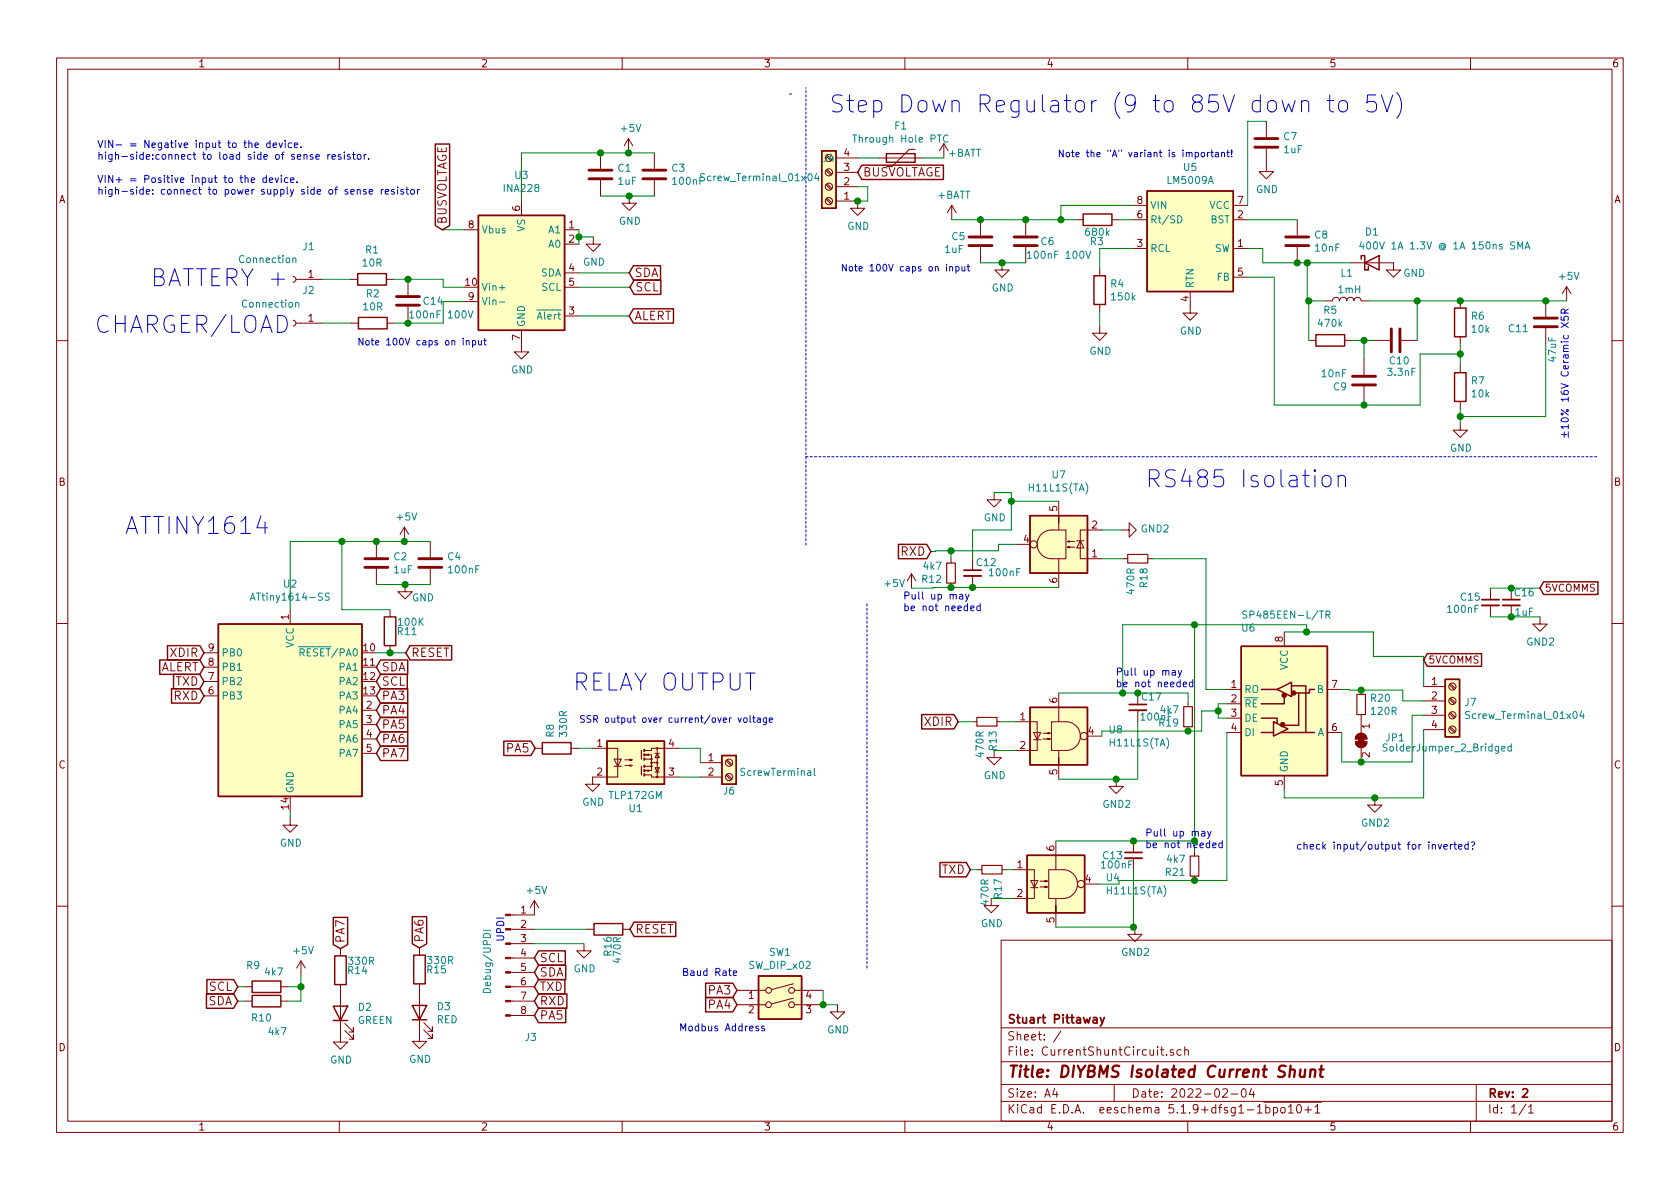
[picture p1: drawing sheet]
<svg xmlns="http://www.w3.org/2000/svg" width="297mm" height="210mm" viewBox="0 0 297 210" stroke-linecap="round" stroke-linejoin="round" font-family="sans-serif">
<g fill="none" stroke="#840000" stroke-width=".18">
<path d="M10 10.3h277v189.9h-277zM12 12.2h273v186.1h-273zM60 10.3v1.9M110 10.3v1.9M160 10.3v1.9M210 10.3v1.9M260 10.3v1.9M92.2 35.6v2.5M106.2 27v2.8M106.2 31.9v2.8M111.1 24.5l-.7 1.3M111.1 24.5v2.5"/>
<path d="M111.1 24.5l.8 1.3M111.3 34.7v1.2h1.2l-1.2 1.3-1.3-1.3h1.3M115.7 27v2.8M115.7 31.9v2.8M146 30.1l.9 .9M146 32.7l.9 .8M146 35.2l.9 .9M146.2 30l.9 .8M146.2 32.5l.9 .8M146.2 35l.9 .9M147.8 35.6h3.8v1.2h1.3l-1.3 1.3-1.2-1.3h1.2M147.8 27.9h3.8"/>
<path d="M147.8 33h3.8M147.8 30.5h3.8M155.4 27.9h7.7M161.8 26.4h-1l-3.1 3.1h-1M166.9 25.4l-.8 1.3M166.9 25.4v2.5M166.9 25.4l.7 1.3M168.3 36.3l-.8 1.3M168.3 36.3v2.6M168.3 36.3l.7 1.3M173.4 38.9v2.8M181.4 38.9v2.8"/>
<path d="M190.2 38.9h1.3M196.6 38.9h1.3M200.3 38.9h2.5M200.3 36.3h2.5M218.1 38.9h2.5M218.1 36.3h2.5M223.9 26.3v4h1.3l-1.3 1.3-1.3-1.3h1.3M223.9 21.5v2.8M229.4 38.9v2.8M51.8 56.6l.3 .2 .2 .2-.1 .5-.4 .2M51.8 48.9l.3 .1 .2 .3-.1 .4-.4 .2M52.3 57.1h4.6"/>
<path d="M52.3 49.4h4.6M62 49.4h1.2M62.1 57.1h1.3M68.3 49.4h1.3M68.5 57.1h1.2M72.1 49.4v2.8M72.1 54.2v2.8M82 40.6h2.6M82 53.3h2.6M92.2 58.4v3.8h1.3l-1.3 1.3-1.3-1.3h1.3M99.8 40.6h2.6M99.8 43.2h2.6"/>
<path d="M99.8 55.9h2.6M99.8 48.3h2.6M99.8 50.8h2.6M104.9 41.9v1.3h1.3l-1.3 1.2-1.3-1.2h1.3M173.4 43.7v2.8M177.2 46.5v1.2h1.2l-1.2 1.3-1.3-1.3h1.3M181.4 43.7v2.8M194.4 57.7v1.2h1.3l-1.3 1.3-1.2-1.3h1.2M194.4 47.5v1.3M194.4 53.8v1.3M200.3 43.9h2.5M210.4 51.6v3.8h1.3l-1.3 1.2-1.2-1.2h1.2"/>
<path d="M218.1 43.9h2.5M218.1 49h2.5M229.4 43.7v2.8M234.3 53.2h1.3a.63 .63 0 0 1 .6-.6 .63 .63 0 0 1 .7 .6 .63 .63 0 0 1 .6-.6 .63 .63 0 0 1 .6 .6 .63 .63 0 0 1 .7-.6 .63 .63 0 0 1 .6 .6 .63 .63 0 0 1 .6-.6 .63 .63 0 0 1 .7 .6h1.2M238.8 46.5h7.6v1.2h1.2l-1.2 1.3-1.3-1.3h1.3M258.2 53.2v1.3M258.2 59.6v1.2M273.3 53.2v2.8M273.3 58v2.8M277 50.7l-.8 1.2M277 50.7v2.5M277 50.7l.7 1.2"/>
<path d="M10 60.2h2M231.4 60.2h1.3M237.7 60.2h1.3M241.2 63.5v2.8M241.2 68.3v2.8M243 60.2h2.7M247.8 60.2h2.8M258.2 74.8v1.3h1.3l-1.3 1.2-1.3-1.2h1.3M258.2 64.6v1.3M258.2 71v1.3M285 60.2h2M66.5 95.8v2.7"/>
<path d="M71.5 93.2l-.8 1.3M71.5 93.2v2.6M71.5 93.2l.8 1.3M76.1 95.8v2.7M168.1 98.8v.8M172 98.8v2M175.8 87.1v1.3h1.2l-1.2 1.3-1.3-1.3h1.3M179.6 96.3h2.5M184.1 94.5a2.55 2.55 0 0 1 1.8-.8h2.6v5.1h-2.6a2.54 2.54 0 0 1-2.3-1.6 2.54 2.54 0 0 1 .5-2.7zM187.2 92.5v-1.3v2.5M187.2 88.6v2.6M187.2 98.8v5.1"/>
<path d="M188.7 95.8l.4 .1v-.3l-.4 .2h1.3M188.7 96.8l.4 .1v-.3l-.4 .2h1.3M190.4 95.6h1.2M191 95.6l.6 1.3h-1.2zM194.8 93.7h-3.8v5.1h3.8M198.4 93.7h1.2v-1.2l1.3 1.2-1.3 1.3v-1.3M198.6 98.8h.8M202.9 98.8h.8M10 110.3h2M36.1 118h2.5M36.1 115.4h2.5M51.3 107.8v2.6"/>
<path d="M66.5 100.6v2.8M69 107.8v1.3M69 114.2v1.2M71.6 103.4v1.2h1.3l-1.3 1.3-1.2-1.3h1.2M76.1 100.6v2.8M161.2 101.5l-.8 1.2M161.2 101.5v2.5M161.2 101.5l.7 1.2M168.1 103.1v.8M172 101.8v2.1M227.1 111.8v2.5M263.5 104v2"/>
<path d="M263.5 107.1v2M267.2 104v2M267.2 107.1v2M272.3 109.1v1.3h1.3l-1.3 1.2-1.3-1.2h1.3M285 110.3h2M36.1 123.1h2.5M36.1 120.5h2.5M64 130.7h2.5M64 125.6h2.5M64 128.1h2.5M64 133.2h2.5M94.6 132.3h1.3"/>
<path d="M101 132.3h1.2M104.8 132.3h4.4v5.1h-4.4v1.3h1.2l-1.2 1.2-1.3-1.2h1.3M108.6 134.2h1.3l-.7 1.3zM108.6 135.5h1.3M110.5 135.4h1.3l-.4 .1v-.3l.4 .2M110.5 134.4h1.3l-.4 .1v-.3l.4 .2M114 133.5h1.2v.7M114 137h1.2v.4h4.8M114 134.2h1.2v1.3h-1.2M114.2 136.3l.5-.2v.3zM114.2 133.5l.5-.2v.3zM115.2 135.5v.8h-1.2"/>
<path d="M115.2 134.9h1M115.8 135.8h.8l-.4 .7zM115.8 133.2h.8M115.8 136.5h.8M116.2 133.2l.4 .8h-.8zM116.2 132.3v5.1M120 132.3h-4.8v.4h-1.2M123.8 134.9h3.8M123.8 137.4h3.8M128.4 137.1l.8 .8M128.4 134.5l.8 .9M128.5 136.9l.9 .8"/>
<path d="M128.5 134.4l.9 .8M172 127.6h.7M175.8 132.7v1.3h1.2l-1.2 1.2-1.3-1.2h1.3M176.3 127.6h.7M179.6 127.6h3.8v5.1h-3.8M182.8 129.5h1.2l-.6 1.3zM182.8 130.8h1.2M184.4 130.7h1.3l-.4 .1v-.2l.4 .1M184.4 129.7h1.3l-.4 .1v-.3l.4 .2M185.9 127.6h2.6a2.54 2.54 0 0 1 2.5 2.6 2.54 2.54 0 0 1-2.5 2.5h-2.6zM187.2 132.7v2.5v-1.2M187.2 122.5v5.1"/>
<path d="M187.2 135.2v2.6M192.3 130.2h2.5M197.4 137.8v1.3h1.2l-1.2 1.2-1.3-1.2h1.3M201.2 122.5v2.1M201.2 125.6v2M210.1 124.2v.8M210.1 128.5v.8M216.9 121.9h2.6M216.9 124.5h2.6M216.9 127h2.6M216.9 129.5h2.6M227.1 137.2v2.5"/>
<path d="M228.3 121.3h.1M234.7 121.9h2.5M234.7 129.5h2.5M239.6 131.2h2.1a1.02 1.02 0 0 1-1 1 1.02 1.02 0 0 1-1.1-1zM239.9 130a1.02 1.02 0 0 1 1.1-.3 1.02 1.02 0 0 1 .7 1h-2.1zM240.7 122v.8M240.7 126.4v3.3M240.7 132.2v2.5M251.7 121.4h3.8M251.7 123.9h3.8M251.7 126.5h3.8M251.7 129h3.8"/>
<path d="M256.3 128.7l.8 .8M256.3 126.2l.8 .8M256.3 123.6l.8 .9M256.3 121.1l.8 .8M256.4 128.5l.9 .9M256.4 126l.9 .8M256.4 123.4l.9 .9M256.4 120.9l.9 .8M51.3 144.6v1.3h1.3l-1.3 1.3-1.3-1.3h1.3M94.5 159.3v2.5h-4.2M94.5 159.3l-.8 1.2M94.5 159.3l.7 1.2"/>
<path d="M172.8 153.8h.8M175.3 158.9v1.2h1.2l-1.2 1.3-1.3-1.3h1.3M177.2 153.8h.7M179.1 153.8h3.8v5.1h-3.8M182.2 155.7h1.3l-.6 1.3zM182.2 157h1.3M183.9 156.8h1.3l-.4 .2v-.3l.4 .1M183.9 155.8h1.3l-.4 .2v-.3l.4 .1M185.4 153.8h2.6a2.54 2.54 0 0 1 2.5 2.5 2.54 2.54 0 0 1-2.5 2.6h-2.6zM186.7 158.9v2.5v-1.3M186.7 148.7v5.1M191.8 156.3h2.5"/>
<path d="M200.4 148.7v2M211.2 150.6v.8M211.2 154.9v.8M243.1 141.1v1.3h1.2l-1.2 1.2-1.3-1.2h1.3M10 160.2h2M43.3 177h1.3M43.3 174.5h1.3M49.7 177h1.2M49.7 174.5h1.2M53.2 169.9l-.7 1.3M53.2 169.9v2.6M53.2 169.9l.8 1.3"/>
<path d="M60.2 174.1v10.2h1.3l-1.3 1.2-1.3-1.2h1.3M60.2 167.8v1.2M74.2 174v10.1h1.2l-1.2 1.3-1.3-1.3h1.3M74.2 167.6v1.3M90.3 179.6h4.2M90.3 177h4.2M90.3 174.5h4.2M90.3 172h4.2M90.3 169.4h4.2M90.3 166.9h4.2M90.3 164.3h4.2M103.3 166.9v1.2h1.2l-1.2 1.3-1.3-1.3h1.3"/>
<path d="M103.8 164.3h1.2M110.1 164.3h1.3M130.3 175.1h5.1M130.3 177.7h5.1M140.3 176.5l-3.9 1M140.3 174l-3.9 1M140.5 175.1h5M140.5 177.7h5M148.1 177.7v1.2h1.3l-1.3 1.3-1.3-1.3h1.3M177 166.3h108v32h-108zM186.7 161.4v2.6M200.7 164v1.2h1.2l-1.2 1.3-1.3-1.3h1.3"/>
<path d="M285 160.2h2M60 198.3v1.9M61 182.2l1.5 1.6v-.8v.8h-.8M61 181l1.5 1.5v-.8v.8h-.8M74.9 182.1l1.6 1.5v-.7v.7h-.8M74.9 180.8l1.6 1.6v-.8v.8h-.8M110 198.3v1.9M160 198.3v1.9M177 194.8h108M177 191.8h108M177 187.8h108M177 181.8h108"/>
<path d="M186.5 192.5l-.4 1h1M186.8 193v1M187.6 182.3l-1.3 2M197 191.8v3M205.2 185.6h.6M205.4 185.1v1.3l.4 .2M206.2 186.5v.1M207.5 185.7l-.4-.1-.2 .2 .1 .2 .5 .2v.3h-.6M208.8 185.7l-.4-.1-.3 .3 .1 .6 .2 .1 .4-.1M209.5 185.7l.2-.1 .3 .1 .1 .9M209.5 185.1v1.5M210 198.3v1.9"/>
<path d="M216.2 192.7l.2-.2h.4l.2 .5-.9 1h.9M217.7 193.5h1.1M219.6 192.7l.4-.2a.94 .94 0 0 1 0 1.5 .82 .82 0 0 1-.4-1.3zM221.3 192.5l-.4 1h.9M221.6 193v1M222.3 196.8h.9M223.4 194.9h10.3M223.8 195.9l.4-.1 .3 .3v.6l-.3 .1-.4-.1M223.8 195.3v1.5M225.2 195.9l.4-.1 .3 .3-.1 .6-.2 .1-.4-.1M225.2 195.8v1.5M226.5 196l.2-.2 .5 .2v.5l-.1 .2-.4 .1-.2-.1z"/>
<path d="M227.8 195.8l.4-.5v1.5M227.8 196.8h.9M229.4 195.4l.2-.1a.8 .8 0 0 1 .5 .8 .8 .8 0 0 1-.5 .7 1 1 0 0 1-.2-1.4zM230.7 196.3h1.2M231.3 195.7v1.1M232.5 195.8l.4-.5v1.5M232.5 196.8h.9M260 198.3v1.9M261 191.8v6.5M269.8 195.2l-1.2 2M270.3 195.8l.4-.5v1.5M270.3 196.8h.8"/>
<circle cx="146.6" cy="33" r=".63"/>
<circle cx="146.6" cy="30.5" r=".63"/>
<circle cx="146.6" cy="35.6" r=".63"/>
<circle cx="182.8" cy="96.3" r=".63"/>
<circle cx="115.2" cy="134.2" r=".13"/>
<circle cx="115.2" cy="134.9" r=".13"/>
<circle cx="115.2" cy="135.5" r=".13"/>
<circle cx="116.2" cy="132.3" r=".13"/>
<circle cx="116.2" cy="137.4" r=".13"/>
<circle cx="116.2" cy="134.9" r=".13"/>
<circle cx="128.9" cy="134.9" r=".63"/>
<circle cx="128.9" cy="137.4" r=".63"/>
<circle cx="191.6" cy="130.2" r=".63"/>
<circle cx="256.8" cy="126.5" r=".63"/>
<circle cx="256.8" cy="121.4" r=".63"/>
<circle cx="256.8" cy="123.9" r=".63"/>
<circle cx="256.8" cy="129" r=".63"/>
<circle cx="191.1" cy="156.3" r=".63"/>
<circle cx="135.9" cy="175.1" r=".51"/>
<circle cx="135.9" cy="177.7" r=".51"/>
<circle cx="140" cy="175.1" r=".51"/>
<circle cx="140" cy="177.7" r=".51"/>
</g>
<path d="M170.4 100.8h3.1M262 106h3M265.7 106h3M199.6 124.6h3.1M198.9 150.7h3M194.5 179.9l.4 1M195.2 179.9l-.5 1.4-.2 .1M193.3 180h.6l.1 .9M194 180.3l-.5 .1-.3 .2 .3 .3 .5-.1M269.2 192.7l.3-.2h.3l.3 .5-.9 1h.9" fill="none" stroke="#840000" stroke-width=".3"/>
<path d="M228.1 189.3a.52 .52 0 0 1 .9 .1l-.2 1M229.9 189.1v1.2a.59 .59 0 0 0 .8 0M230.8 189.1l-.2 1.3M231.7 189.3a.52 .52 0 0 1 .9 .1l-.2 1M231.7 189.1l-.1 1.3M233.3 189.1h.7M233.7 188.4l-.3 1.8 .1 .1 .4 .1" fill="none" stroke="#840000" stroke-width=".41"/>
<g fill="#ffffc2" stroke="#ffffc2" stroke-width=".18">
<path d="M134.1 172.6h7.6v7.6h-7.6z"/>
<path d="M202.8 33.8h15.3v17.8h-15.3z"/>
<path d="M145.3 26.7h2.5v10.1h-2.5z"/>
<path d="M219.5 114.3h15.2v22.9h-15.2z"/>
<path d="M255.5 120.1h2.6v10.2h-2.6z"/>
<path d="M127.6 133.6h2.6v5.1h-2.6z"/>
<path d="M38.6 110.4h25.4v30.4h-25.4z"/>
<path d="M107.3 131.1h10.2v7.6h-10.2z"/>
<path d="M182.1 91.2h10.2v10.1h-10.2z"/>
<path d="M84.6 38.1h15.2v20.3h-15.2z"/>
<path d="M181.6 151.3h10.2v10.1h-10.2z"/>
<path d="M182.1 125.1h10.2v10.1h-10.2z"/>
</g>
<g fill="none" stroke="#840000" stroke-width=".25">
<path d="M77 25.5h2.5v14.4l-1.3 .7-1.2-.7zM84.6 38.1h15.2v20.3h-15.2zM145.3 26.7h2.5v10.1h-2.5zM152.4 29.2h14.4v2.5h-14.4l-.8-1.2zM156.7 27.2h5.1v1.5h-5.1zM191.5 37.8h5.1v2.1h-5.1zM202.8 33.8h15.3v17.8h-15.3zM63.2 48.4h5.1v2h-5.1zM63.4 56.1h5.1v2.1h-5.1zM112 54.6h7.1v2.5h-7.1l-.7-1.2zM112 47h4.8v2.5h-4.8l-.7-1.2zM112.1 49.5h4.7v2.6h-4.7l-.7-1.3z"/>
<path d="M193.4 48.8h2.1v5h-2.1zM232.7 59.2h5v2h-5zM240.7 45.8v-.6h.6v2.5h.6v-.6M241.3 46.5l2.5-1.3v2.5zM257.2 54.5h2v5.1h-2zM257.2 65.9h2v5.1h-2zM158.9 96.3h5l.7 1.2-.7 1.3h-5zM182.1 91.2h10.2v10.1h-10.2zM28.2 116.7h7.1l.8 1.3-.8 1.2h-7.1zM29.6 114.2h5.7l.8 1.2-.8 1.3h-5.7zM30.7 119.2h4.6l.8 1.3-.8 1.3h-4.6zM38.6 110.4h25.4v30.4h-25.4z"/>
<path d="M67.3 116.7h4.8v2.5h-4.8l-.8-1.2zM67.3 119.2h4.7v2.6h-4.7l-.8-1.3zM67.9 109.1h2.1v5.1h-2.1zM72.5 114.2h7.4v2.5h-7.4l-.7-1.3zM219.5 114.3h15.2v22.9h-15.2zM252.3 115.6h9.7v2.2h-9.7l-.6-1.1zM272.9 102.9h9.6v2.2h-9.6l-.6-1.1zM30.3 121.8h5l.8 1.3-.8 1.2h-5zM67.3 131.9h4.8v2.6h-4.8l-.8-1.3zM67.3 129.4h4.8v2.5h-4.8l-.8-1.2zM67.3 126.9h4.8v2.5h-4.8l-.8-1.3zM67.3 121.8h4.8v2.5h-4.8l-.8-1.2z"/>
<path d="M67.3 124.3h4.8v2.6h-4.8l-.8-1.3zM89.1 131.1h4.8l.7 1.2-.7 1.3h-4.8zM95.9 131.3h5.1v2h-5.1zM107.3 131.1h10.2v7.6h-10.2zM127.6 133.6h2.6v5.1h-2.6zM163 126.4h5.7l.7 1.2-.7 1.3h-5.7zM182.1 125.1h10.2v10.1h-10.2zM223 127h2.8v.6M223 129.5h2.2M223 121.9h2.8M225.2 127.6l2.5 1.3-2.5 1.3zM225.8 121.9l2.5-1.3v2.6z"/>
<path d="M225.8 127.7v.2M226.4 129.5h6M227.1 123.2v1.3h-4.1M228.3 121.3h2.6v8.2M229.6 122.5v5.8h-2.5M232.4 121.9h-.9v.6h-2.5M255.5 120.1h2.6v10.2h-2.6zM166.2 152.5h4.6l.8 1.3-.8 1.3h-4.6zM181.6 151.3h10.2v10.1h-10.2zM36.5 175.8h4.8l.7 1.2-.7 1.3h-4.8zM36.6 173.2h4.7l.7 1.3-.7 1.3h-4.7zM44.6 173.5h5.1v2h-5.1z"/>
<path d="M44.6 176h5.1v2h-5.1zM58.9 177.9h2.6l-1.3 2.6zM58.9 162.2h2.6v4.8l-1.3 .8-1.3-.8zM59.2 169h2v5.1h-2zM72.9 177.8h2.5l-1.2 2.5zM72.9 162.1h2.5v4.8l-1.2 .7-1.3-.7zM73.2 168.9h2v5.1h-2zM95.2 173.2h4.7v2.6h-4.7l-.7-1.3zM95.2 175.8h5v2.5h-5l-.7-1.3zM95.2 178.3h4.8v2.5h-4.8l-.7-1.2zM95.2 170.7h4.8v2.5h-4.8l-.7-1.2zM95.2 168.1h4.7v2.6h-4.7l-.7-1.3z"/>
<path d="M105 163.3h5.1v2h-5.1zM112.1 163.1h7.4v2.5h-7.4l-.7-1.3zM124.8 176.4h4.8l.7 1.3-.7 1.2h-4.8zM124.8 173.9h4.8l.7 1.2-.7 1.3h-4.8zM134.1 172.6h7.6v7.6h-7.6zM58.9 180.5h2.6M72.9 180.3h2.5"/>
</g>
<g fill="none" stroke="#840000" stroke-width=".51">
<path d="M104.1 31.6h4.1M104.1 30.1h4.1M113.7 31.6h4M113.7 30.1h4M221.9 26h4M221.9 24.5h4M70.1 54h4.1M70.1 52.4h4.1M171.3 43.4h4.1M171.3 41.9h4.1M179.3 43.4h4.1M179.3 41.9h4.1"/>
<path d="M227.3 43.4h4.1M227.3 41.9h4.1M246 58.2v4M247.5 58.2v4M271.3 56.3h4M271.3 57.8h4M239.1 66.5h4.1M239.1 68.1h4.1M64.5 98.8h4.1M74 98.8h4.1M64.5 100.3h4.1M74 100.3h4.1"/>
</g>
<g fill="none" stroke="#008484" stroke-width=".18">
<path d="M124.6 30.8l-.5-.1-.2 .1 .1 .5 .5 .2 .1 .2-.2 .3-.5-.1M144.4 30.7l-.3 .8h.8M144.7 31.1v.9M150.8 23.9h.7M167.6 24a.6 .6 0 0 0-.8 .4 .6 .6 0 0 0 .6 .7l.2-.1M208.2 38.1a.64 .64 0 0 1 .8 .7 .64 .64 0 0 1-.8 .6zM51.8 45.7l.1-.1 .3 .1 .1 .8M52.3 53.6l.2-.1h.3v.8M72.4 55.3l.4-.3v1.2M72.4 56.2h.8M82.8 55l.4 1.2 .4-1.2M88.3 50.9h1"/>
<path d="M88.3 53.4h1M181.7 44.8l.3-.4v1.3M181.7 45.7h.7M192 44.4l.4 1.3 .4-1.3M240.7 42.7l-.3 .9h.8M241 43.2v.8M241.8 42.9l.1-.1a.69 .69 0 0 1 .5 .6 .69 .69 0 0 1-.5 .6l-.2-.2-.1-.2zM268.4 44v-1.2l.4 .9 .4-.9v1.2M269.6 44l.5-1.2 .4 1.2M269.7 43.7h.7M44.2 106.1l.5-1.2 .4 1.2M44.4 105.8h.6"/>
<path d="M52.8 114.4h1.2M53.1 115.4l.6-.1v-.4l-.6-.2v1.3M58.2 104.9h-.5l-.1 .1v.4l.6 .3v.2l-.2 .2h-.5M220.5 108.1l-.5-.1-.2 .2v.3l.5 .3 .2 .3-.3 .2h-.5M234.4 108.7l.7-.1v-.4l-.2-.2h-.5v1.3M234.7 108.7l.5 .6M144 135.9v1.1l.1 .1M245.2 131.6l-.4-.1-.2 .2v.3l.5 .3 .1 .3-.2 .2h-.5M259.8 125.9l-.4-.1-.2 .1v.5l.6 .2v.2l-.2 .3-.5-.1M265.5 132.4l.6-.1v-.3h-.4l-.2 .2 .1 .6h.5M267.2 132h-.4l-.2 .2 .1 .6h.5M267.2 131.5v1.3"/>
<path d="M279.6 125.7l-.3 .9h.8M279.9 126.2v.9M85.4 164.5h1.3"/>
</g>
<path d="M170.4 101.8h3.1M262 107.1h3M265.7 107.1h3M199.6 125.6h3.1M198.9 151.8h3" fill="none" stroke="#840000" stroke-width=".33"/>
<g fill="#840000" stroke="#840000" stroke-width=".18">
<path d="M89.4 179.4h.9v.3h-.9z"/>
<path d="M89.4 176.9h.9v.3h-.9z"/>
<path d="M89.4 174.4h.9v.2h-.9z"/>
<path d="M89.4 171.8h.9v.3h-.9z"/>
<path d="M89.4 169.3h.9v.2h-.9z"/>
<path d="M89.4 166.7h.9v.3h-.9z"/>
<path d="M89.4 164.2h.9v.3h-.9z"/>
<path d="M89.4 161.7h.9v.2h-.9z"/>
<path d="M239.9 130a1.02 1.02 0 0 1 1.1-.3 1.02 1.02 0 0 1 .7 1h-2.1z"/>
<path d="M239.6 131.2h2.1a1.02 1.02 0 0 1-1 1 1.02 1.02 0 0 1-1.1-1z"/>
<path d="M240.2 130.4h1v1h-1z"/>
</g>
<g fill="#840000" stroke="#840000" stroke-width=".25">
<circle cx="226.8" cy="128.1" r=".36"/>
<circle cx="227.1" cy="123" r=".36"/>
<circle cx="228.7" cy="122.5" r=".36"/>
</g>
<path d="M167.4 99.6h1.5v3.5h-1.5zM199.4 98h3.5v1.6h-3.5zM113.4 132.7v1.5M113.4 135.5v1.5M172.7 126.9h3.6v1.5h-3.6zM209.3 125h1.5v3.5h-1.5zM239.9 122.8h1.5v3.6h-1.5zM173.6 153h3.6v1.6h-3.6zM210.4 151.4h1.6v3.5h-1.6z" fill="none" stroke="#840000" stroke-width=".2"/>
<path d="M113.9 136.9v.3M113.9 136.1v.3M113.9 134.1v.3M113.9 133.3v.3M113.9 132.6v.2M113.9 135.4v.2" fill="none" stroke="#840000" stroke-width=".36"/>
<path d="M140 16.6h-.8M142.5 96.4v-80.9M282.3 80.8h-139.8M153.3 106.8v64.8" fill="none" stroke="#0000c2" stroke-width=".18" stroke-dasharray=".4 .4"/>
<g fill="none" stroke="#008400" stroke-width=".18">
<path d="M106.2 34.7h9.5M115.7 27h-23.5v8.6M151.6 33h1.8v2.6h-1.8M151.6 27.9h3.8M163.1 27.9h3.8M168.3 38.9h21.9M197.9 38.9h2.4M200.3 36.3h-12.7v2.6M220.6 38.9h8.8M220.6 21.5v14.8M56.9 49.4h5.1M56.9 57.1h5.2"/>
<path d="M69.6 49.4h8.8v1.4h3.6M72.1 57v.1M78.2 40.6h3.8M82 53.3h-3.6v3.8h-8.7M102.4 40.6v2.6M102.4 41.9h2.5M102.4 50.8h9M102.4 48.3h8.9M102.4 55.9h8.9M173.4 46.5h8M194.4 55.1v2.6M200.3 43.9h-5.9v3.6"/>
<path d="M220.6 49h4.7v22.6h25.8v-9h7.1M220.6 43.9h2.7v2.6h15.5M231.1 46.5v6.7h3.2M231.4 53.2v7M241.9 53.2h35.1M250.6 53.2v7M239 60.2h4M241.2 60.2v3.3M241.2 71.1v.5M258.2 60.8v3.8M258.2 72.3v2.5M273.3 60.8v12.9h-15.1"/>
<path d="M60.5 95.8v12h8.5M76.1 95.8h-24.8v12M168.1 97.4v1.4M175.8 87.1h3v6.6h-6.8v5.1M178.8 88.6h8.4M179.6 96.3h-3.1v1.1h-11.1v.1h-.8M194.8 93.7h3.6M194.8 98.8h3.8M203.7 98.8h9.5v23.1h3.7M66.5 103.4h9.6M66.5 115.4h5.3M187.2 103.9h-22.2v.1h-3.8"/>
<path d="M211.2 110.5v38.2h-24.5M227.1 111.8h15.7v4.3h8.9v5.3M231 111.8v-1.3h-32.5v12M263.5 109.1h8.8M263.5 104h8.8M102.2 132.3h2.6M120 132.3h3.8v2.6M120 137.4h3.8M169.4 127.6h2.6M175.8 132.7h3.8M177 127.6h2.6M187.2 122.5h22.9v1.7"/>
<path d="M201.2 127.6v10.2h-14M215.4 125.7h-2.9v3.6h-17.7v.9M216.9 124.5h-1.5v2.5h1.5M216.9 129.5v26.2h-19M237.2 121.9h1.4v.1h9.4v1.9h3.7M251.7 126.5h-2v8.2h-12.5v-5.2M251.7 129v12.1h-24.6v-1.4M51.3 143.4v1.2M171.6 153.8h1.2M175.3 158.9h3.8M177.9 153.8h1.2M194.3 156.3h3.6"/>
<path d="M200.4 153.8v10.2M42 177h1.3M42 174.5h1.3M50.9 174.5h2.3M53.2 172.5v4.5h-2.3M94.5 166.9h8.8M94.5 164.3h9.3M145.5 175.1v2.6h2.6M186.7 164h14"/>
</g>
<g fill="none" stroke="#0000c2" stroke-width=".18">
<path d="M226.7 17.8l.6 2 .5-1.4 .6 1.4 .6-2M230.1 18.1a.74 .74 0 0 1 1.3 .1v1.6M230.1 17.8v2M234.7 17.8h1.1M235.1 16.8v2.5l.2 .3 .5 .2M237 17.9a.81 .81 0 0 1 1.3 .5v.8a.81 .81 0 0 1-.8 .6 .81 .81 0 0 1-.8-.6v-.8zM243.3 16.8h-1.5l-.1 1.4 .4-.3h.7l.3 .2 .3 .4-.1 1-.5 .3h-.7l-.4-.3M244.2 16.8l1 3 1.1-3M247 16.4a3.5 3.5 0 0 1 0 4.5M45.1 25.7l.6-.1-.1-.3h-.3l-.2 .1v.7h.5M47.1 31.5l-.4-.1-.2 .3 .1 .5h.5M47.1 31v1.3"/>
<path d="M47.6 31.8l.6-.1v-.2l-.4-.1-.2 .2 .1 .6h.5M47.8 25.3h-.4l-.3 .2 .2 .6h.5M47.8 24.8v1.3M48.3 25.7l.6-.1-.1-.3h-.3l-.2 .1 .1 .7h.4M48.7 31.4l.2 .9 .4-.9M49.3 25.3l.3 .8 .3-.8M49.7 31v.1M49.7 31.4v.9M50.4 24.8v.2M50.4 25.3v.8M50.9 31.5l-.4-.1-.2 .3 .1 .5h.5M51.4 31.8l.6-.1-.1-.2-.3-.1-.2 .2v.6h.5"/>
<path d="M51.6 25.3h-.4l-.2 .2 .1 .6h.5M52 25.7l.7-.1-.1-.3h-.4l-.2 .1 .1 .7h.5M52.5 32.2v.1M53.2 26v.1M55.3 27.4l-.3-.1-.2 .2 .1 .2 .4 .1v.3h-.5M55.9 27.7l.6-.1-.1-.2-.4-.1-.1 .2v.6h.5M58 27.3v.9M58.3 27.3l-.3 .3M58.7 27.7l.6-.1-.1-.2-.3-.1-.2 .2 .1 .6h.4M60.3 27.4l-.3-.1-.2 .2v.2l.5 .1v.3h-.5M60.9 26.9v.1M60.9 27.3v.9"/>
<path d="M61.9 27.4l-.3-.1-.2 .2 .1 .2 .4 .1v.3h-.5M62 33.9l.6-.1v-.3h-.4l-.2 .2 .1 .6h.5M62.3 27.3h.5M62.5 26.9v1.1l.3 .2M63.2 33.6l.1-.1h.4v.8M63.2 33.5v.8M63.2 27.5l.2-.2 .4 .2v.4l-.1 .2-.3 .1-.2-.2zM64.4 27.3v.9M64.7 27.3l-.2 .1-.1 .2M64.7 33.5h-.3l-.1 .2v.2l.4 .1v.3h-.4M65.2 28v.2M65.3 33.9l.6-.1-.1-.3h-.3l-.2 .2 .1 .6h.4"/>
<path d="M67.4 33.5v.8M67.8 33.5h-.3l-.1 .2M68.1 33.9l.6-.1v-.3h-.4l-.2 .2 .1 .6h.5M69.7 33.5h-.3l-.2 .2 .1 .2 .4 .1v.3h-.5M70.3 33.1v.1M70.3 33.5v.8M71.3 33.5h-.3l-.2 .2 .1 .2 .4 .1v.3h-.5M71.8 33.5h.4M71.9 33.1v1.1l.3 .1M72.7 33.5h.3l.3 .2-.1 .6h-.4l-.2-.2zM73.8 33.5v.8M74.2 33.5l-.4 .2"/>
<path d="M211.3 27l.4-.1 .2 .3v.4l-.6 .1M212.4 27l.2-.1 .3 .1v.7l-.5-.1zM213.5 26.9v.8M213.8 26.9l-.3 .3M214.1 26.9h.4M214.2 26.5v1.1l.3 .1M214.9 27h.5v.7M215.4 27.2l-.4 .1-.1 .2 .1 .2h.4M216 27h.5v.7M216 26.9v.8M216.9 26.9h.5M217.1 26.5v1.1l.3 .1"/>
<path d="M217.8 27.6v.1M217.8 26.5v.8M81.9 59.8v.1M85.7 59.8v1.1l.3 .1M167.4 46.7v.2M167.4 47.1v.8M167.9 47.2h.5v.7M167.9 47.1v.8M169 47.2l.3-.1 .3 .3-.1 .5h-.5M169 47.1v1.2M170.1 47.1v.7l.2 .1 .3-.1M170.6 47.1v.8"/>
<path d="M171 47.1h.4M171.2 46.7v1.1l.2 .1M276 56v.6h.6l-.1-.1 .1-.5h.6l.1 .2-.1 .4M276 57.1l1.3 .8M276.7 55.4l-.1-.7h-.5l-.1 .2v.5h1.3M277.3 57.1l-1.3 .8M277.3 54.7l-.6 .4M81.9 60.2v.8M82.4 60.3h.5l.1 .7M82.4 60.2v.8M83.5 60.3l.4-.1 .2 .2-.1 .6h-.5M83.5 60.2v1.2"/>
<path d="M84.6 60.2v.7l.2 .1 .3-.1M85.1 60.2v.8M85.5 60.2h.5M234 84.2a.81 .81 0 0 1 1.3 .5v.8a.81 .81 0 0 1-.8 .6 .81 .81 0 0 1-.7-.6v-.8zM236.6 84.3a.76 .76 0 0 1 1.3 .2v1.6M236.6 84.1v2M169.7 105.2h.5v.7M170.2 105.4l-.4 .1-.2 .1 .1 .3h.5M170.7 105.1l.3 .8M171.3 105.1l-.4 1.1-.2 .2M171.6 107.6l.6-.1v-.3h-.4l-.2 .1 .1 .6h.5M173.3 107.2h-.4l-.2 .2 .1 .5h.5"/>
<path d="M173.3 106.7v1.3M207.3 118.6h.4l.1 .8M207.8 118.9h-.4l-.2 .2 .1 .2h.5M208.3 118.6l.3 .8M208.9 118.6l-.4 1.1-.2 .1M103.3 126.6l-.4-.1-.3 .3 .2 .2 .5 .3v.3l-.7 .1M104.5 126.6l-.5-.1-.2 .2v.3l.6 .2 .1 .3-.3 .2h-.4M105 127.2l.6-.1v-.4l-.2-.2h-.4v1.2M105.3 127.2l.4 .5M135.5 126.9v1l-.2 .2h-.3M135.5 127l-.3-.1-.2 .3 .1 .5h.4M136 127.3l.6-.1-.1-.2-.3-.1-.2 .2 .1 .6h.4"/>
<path d="M209.2 121l.6-.1v-.2l-.4-.1-.2 .2 .1 .6h.5M210.9 120.7l-.4-.1-.2 .2 .1 .6h.5M210.9 120.2v1.3M212.5 147.1h.5v.7M213 147.3l-.4 .1-.2 .1 .1 .3h.5M213.5 147l.3 .8M214.1 147l-.4 1.2-.2 .1M214.4 149.5l.6-.1v-.3h-.4l-.2 .1 .1 .7h.5M216.1 149.1h-.4l-.2 .2 .1 .6h.5M216.1 148.6v1.3M254.3 149.3l.3 .9 .3-.9M255.3 149.7l.6-.1v-.2l-.4-.1-.2 .2v.6h.6"/>
<path d="M256.4 149.3v.9M256.8 149.3l-.4 .2M257 149.3h.5M257.2 148.9v1.1l.3 .2M257.9 149.7l.6-.1-.1-.2-.3-.1-.2 .2 .1 .6h.4M259.6 149.4l-.4-.1-.2 .2 .1 .6h.5M259.6 148.9v1.3M260.1 149l.5-.1 .1 .2-.3 .6M260.4 150v.2M129.7 172.1l.6-.1-.1-.3h-.4l-.1 .2v.6h.5M134.1 181.5h-.3l-.2 .1 .1 .2 .4 .1v.3h-.5M135.1 181.5h-.3l-.2 .1 .1 .2 .4 .1v.3h-.5"/>
</g>
<g fill="#008400" stroke="#008400" stroke-width=".25">
<circle cx="211.2" cy="110.5" r=".51"/>
<circle cx="229.4" cy="46.5" r=".51"/>
<circle cx="240.7" cy="122" r=".51"/>
<circle cx="102.4" cy="41.9" r=".51"/>
<circle cx="210.1" cy="129.3" r=".51"/>
<circle cx="241.2" cy="60.2" r=".51"/>
<circle cx="201.2" cy="122.5" r=".51"/>
<circle cx="111.3" cy="34.7" r=".51"/>
<circle cx="200.4" cy="164" r=".51"/>
<circle cx="106.2" cy="27" r=".51"/>
<circle cx="231.4" cy="53.2" r=".51"/>
<circle cx="145.5" cy="177.7" r=".51"/>
<circle cx="173.4" cy="38.9" r=".51"/>
<circle cx="181.4" cy="38.9" r=".51"/>
<circle cx="197.4" cy="137.8" r=".51"/>
<circle cx="168.1" cy="103.9" r=".51"/>
<circle cx="177.2" cy="46.5" r=".51"/>
<circle cx="231.1" cy="46.5" r=".51"/>
<circle cx="172" cy="103.9" r=".51"/>
<circle cx="178.8" cy="88.6" r=".51"/>
<circle cx="151.6" cy="35.6" r=".51"/>
<circle cx="72.1" cy="49.4" r=".51"/>
<circle cx="72.1" cy="57.1" r=".51"/>
<circle cx="243.1" cy="141.1" r=".51"/>
<circle cx="53.2" cy="174.5" r=".51"/>
<circle cx="240.7" cy="134.7" r=".51"/>
<circle cx="69" cy="115.4" r=".51"/>
<circle cx="267.2" cy="109.1" r=".51"/>
<circle cx="60.5" cy="95.8" r=".51"/>
<circle cx="267.2" cy="104" r=".51"/>
<circle cx="273.3" cy="53.2" r=".51"/>
<circle cx="258.2" cy="73.7" r=".51"/>
<circle cx="258.2" cy="53.2" r=".51"/>
<circle cx="187.6" cy="38.9" r=".51"/>
<circle cx="168.1" cy="97.4" r=".51"/>
<circle cx="215.4" cy="125.7" r=".51"/>
<circle cx="258.2" cy="62.6" r=".51"/>
<circle cx="241.2" cy="71.6" r=".51"/>
<circle cx="250.6" cy="53.2" r=".51"/>
<circle cx="71.5" cy="95.8" r=".51"/>
<circle cx="211.2" cy="155.7" r=".51"/>
<circle cx="71.6" cy="103.4" r=".51"/>
<circle cx="200.4" cy="148.7" r=".51"/>
<circle cx="66.5" cy="95.8" r=".51"/>
<circle cx="231" cy="111.8" r=".51"/>
<circle cx="198.5" cy="122.5" r=".51"/>
<circle cx="111.1" cy="27" r=".51"/>
</g>
<g font-size="4.2" fill="#0000c2">
<text x="146.6" y="19.9">Step Down Regulator (9 to 85V down to 5V)</text>
<text x="26.5" y="50.7">BATTERY +</text>
<text x="16.6" y="58.9">CHARGER/LOAD</text>
<text x="202.4" y="86.2">RS485 Isolation</text>
<text x="22" y="94.5">ATTINY1614</text>
<text x="101.2" y="122.2">RELAY OUTPUT</text>
</g>
<text font-size="2.8" fill="#840000" x="178" y="190.5">Title: DIYBMS Isolated Current Shunt</text>
<g font-size="2.1" fill="#840000">
<text x="152.5" y="31.2">BUSVOLTAGE</text>
<text x="79" y="39.7" transform="rotate(-90 79 39.7)">BUSVOLTAGE</text>
<text x="112.1" y="49">SDA</text>
<text x="112.3" y="51.5">SCL</text>
<text x="112.1" y="56.6">ALERT</text>
<text x="159.3" y="98.3">RXD</text>
<text x="28.2" y="118.7">ALERT</text>
<text x="30.2" y="116.2">XDIR</text>
<text x="67.4" y="118.7">SDA</text>
<text x="72.6" y="116.2">RESET</text>
<text x="30.8" y="123.8">RXD</text>
<text x="31" y="121.3">TXD</text>
<text x="67.4" y="121.3">SCL</text>
<text x="67.4" y="123.8">PA3</text>
<text x="67.4" y="131.4">PA6</text>
<text x="67.4" y="128.9">PA5</text>
<text x="67.4" y="126.3">PA4</text>
<text x="163.6" y="128.4">XDIR</text>
<text x="67.4" y="134">PA7</text>
<text x="89.7" y="133.1">PA5</text>
<text x="166.5" y="154.5">TXD</text>
<text x="60.9" y="166.9" transform="rotate(-90 60.9 166.9)">PA7</text>
<text x="74.9" y="166.7" transform="rotate(-90 74.9 166.7)">PA6</text>
<text x="112.3" y="165.1">RESET</text>
<text x="95.4" y="172.7">SDA</text>
<text x="95.4" y="170.1">SCL</text>
<text x="36.8" y="177.8">SDA</text>
<text x="37" y="175.2">SCL</text>
<text x="95.4" y="175.2">TXD</text>
<text x="95.4" y="177.8">RXD</text>
<text x="125.3" y="178.4">PA4</text>
<text x="125.3" y="175.9">PA3</text>
<text x="95.4" y="180.3">PA5</text>
<text x="178" y="184">Sheet: /</text>
<text x="178" y="181">Stuart Pittaway</text>
<text x="178" y="186.7">File: CurrentShuntCircuit.sch</text>
<text x="178" y="196.9">KiCad E.D.A. eeschema 5.1.9+dfsg1-1bpo10+1</text>
<text x="178" y="194.1">Size: A4</text>
<text x="200" y="194.1">Date: 2022-02-04</text>
<text x="263" y="194.1">Rev: 2</text>
<text x="263" y="196.9">Id: 1/1</text>
</g>
<g font-size="1.8" fill="#840000">
<text x="35" y="11.9">1</text>
<text x="85" y="11.9">2</text>
<text x="135" y="11.9">3</text>
<text x="185" y="11.9">4</text>
<text x="235" y="11.9">5</text>
<text x="285" y="11.9">6</text>
<text x="149.3" y="27.7">4</text>
<text x="10.4" y="35.9">A</text>
<text x="149.3" y="35.3">1</text>
<text x="149.3" y="32.8">2</text>
<text x="149.3" y="30.2">3</text>
<text x="285.4" y="35.9">A</text>
<text x="82.8" y="40.4">8</text>
<text x="91.9" y="37.3" transform="rotate(-90 91.9 37.3)">6</text>
<text x="100.6" y="40.4">1</text>
<text x="201.1" y="38.6">6</text>
<text x="201.1" y="36.1">8</text>
<text x="218.8" y="38.6">2</text>
<text x="218.8" y="36.1">7</text>
<text x="100.6" y="42.9">2</text>
<text x="201.1" y="43.7">3</text>
<text x="218.8" y="43.7">1</text>
<text x="54.5" y="49.1">1</text>
<text x="82.3" y="50.5">10</text>
<text x="82.8" y="53.1">9</text>
<text x="100.6" y="48">4</text>
<text x="100.6" y="50.5">5</text>
<text x="210.2" y="53.3" transform="rotate(-90 210.2 53.3)">4</text>
<text x="218.8" y="48.8">5</text>
<text x="54.5" y="56.9">1</text>
<text x="100.6" y="55.6">3</text>
<text x="91.9" y="60.2" transform="rotate(-90 91.9 60.2)">7</text>
<text x="10.4" y="85.9">B</text>
<text x="285.4" y="85.9">B</text>
<text x="186.9" y="90.4" transform="rotate(-90 186.9 90.4)">5</text>
<text x="193.1" y="93.5">2</text>
<text x="181" y="96">4</text>
<text x="193.1" y="98.5">1</text>
<text x="186.9" y="103.1" transform="rotate(-90 186.9 103.1)">6</text>
<text x="273.1" y="104.6">5VCOMMS</text>
<text x="51.1" y="109.6" transform="rotate(-90 51.1 109.6)">1</text>
<text x="226.8" y="113.5" transform="rotate(-90 226.8 113.5)">8</text>
<text x="36.9" y="117.7">8</text>
<text x="36.9" y="115.2">9</text>
<text x="64.3" y="115.2">10</text>
<text x="64.3" y="117.7">11</text>
<text x="252.5" y="117.3">5VCOMMS</text>
<text x="36.9" y="122.8">6</text>
<text x="36.9" y="120.3">7</text>
<text x="64.3" y="120.3">12</text>
<text x="64.3" y="122.8">13</text>
<text x="64.8" y="125.3">2</text>
<text x="186.9" y="124.3" transform="rotate(-90 186.9 124.3)">6</text>
<text x="217.7" y="121.7">1</text>
<text x="217.7" y="124.2">2</text>
<text x="235.5" y="121.7">7</text>
<text x="253.1" y="121.2">1</text>
<text x="253.1" y="123.7">2</text>
<text x="64.8" y="127.9">3</text>
<text x="64.8" y="130.4">4</text>
<text x="180.4" y="127.4">1</text>
<text x="192.4" y="129.9">4</text>
<text x="217.7" y="126.7">3</text>
<text x="217.7" y="129.3">4</text>
<text x="235.5" y="129.3">6</text>
<text x="242.2" y="128.9" transform="rotate(-90 242.2 128.9)">1</text>
<text x="253.1" y="126.2">3</text>
<text x="253.1" y="128.8">4</text>
<text x="10.4" y="135.9">C</text>
<text x="64.8" y="133">5</text>
<text x="105.6" y="132.1">1</text>
<text x="105.6" y="137.2">2</text>
<text x="118.3" y="137.2">3</text>
<text x="118.3" y="132.1">4</text>
<text x="125.2" y="134.6">1</text>
<text x="125.2" y="137.2">2</text>
<text x="180.4" y="132.5">2</text>
<text x="186.9" y="137" transform="rotate(-90 186.9 137)">5</text>
<text x="242.2" y="134" transform="rotate(-90 242.2 134)">2</text>
<text x="285.4" y="135.9">C</text>
<text x="51.1" y="143.1" transform="rotate(-90 51.1 143.1)">14</text>
<text x="226.8" y="138.9" transform="rotate(-90 226.8 138.9)">5</text>
<text x="179.9" y="153.5">1</text>
<text x="186.4" y="150.5" transform="rotate(-90 186.4 150.5)">6</text>
<text x="92.1" y="161.5">1</text>
<text x="179.9" y="158.6">2</text>
<text x="191.9" y="156.1">4</text>
<text x="92.1" y="164.1">2</text>
<text x="92.1" y="166.6">3</text>
<text x="186.4" y="163.2" transform="rotate(-90 186.4 163.2)">5</text>
<text x="92.1" y="169.2">4</text>
<text x="92.1" y="171.7">5</text>
<text x="92.1" y="174.2">6</text>
<text x="92.1" y="176.8">7</text>
<text x="92.1" y="179.3">8</text>
<text x="132.4" y="176.7">1</text>
<text x="132.4" y="179.2">2</text>
<text x="142.5" y="179.2">3</text>
<text x="142.5" y="176.7">4</text>
<text x="10.4" y="185.9">D</text>
<text x="285.4" y="185.9">D</text>
<text x="35" y="199.9">1</text>
<text x="85" y="199.9">2</text>
<text x="135" y="199.9">3</text>
<text x="185" y="199.9">4</text>
<text x="235" y="199.9">5</text>
<text x="285" y="199.9">6</text>
</g>
<g font-size="1.8" fill="#008484">
<text x="109.9" y="23.3">+5V</text>
<text x="158.2" y="22.9">F1</text>
<text x="145.6" y="28.6">J4</text>
<text x="151.5" y="25.2">Through Hole PTC</text>
<text x="167.7" y="27.7">+BATT</text>
<text x="227" y="24.8">C7</text>
<text x="227.1" y="27.1">1uF</text>
<text x="89.2" y="34">INA228</text>
<text x="91.1" y="31.6">U3</text>
<text x="109.3" y="30.4">C1</text>
<text x="109.3" y="32.7">1uF</text>
<text x="118.8" y="30.4">C3</text>
<text x="119.1" y="32.7">100nF</text>
<text x="124.6" y="32">Screw_Terminal_01x04</text>
<text x="165.8" y="35.1">+BATT</text>
<text x="206.6" y="32.5">LM5009A</text>
<text x="209.3" y="30.2">U5</text>
<text x="222.1" y="34.2">GND</text>
<text x="85.1" y="41.3">Vbus</text>
<text x="92.8" y="41" transform="rotate(-90 92.8 41)">VS</text>
<text x="97.1" y="41.3">A1</text>
<text x="109.4" y="39.7">GND</text>
<text x="149.8" y="40.6">GND</text>
<text x="192.1" y="41.7">680k</text>
<text x="203.3" y="39.5">Rt/SD</text>
<text x="203.3" y="37">VIN</text>
<text x="213.8" y="37">VCC</text>
<text x="214" y="39.5">BST</text>
<text x="241.5" y="41.7">D1</text>
<text x="42.5" y="46.5">Connection</text>
<text x="53.6" y="44.2">J1</text>
<text x="64.2" y="47.1">10R</text>
<text x="64.7" y="44.8">R1</text>
<text x="97.1" y="43.8">A0</text>
<text x="103.1" y="47">GND</text>
<text x="167.1" y="44.7">1uF</text>
<text x="168.4" y="42.5">C5</text>
<text x="182.3" y="45.8">100nF 100V</text>
<text x="184.1" y="43.4">C6</text>
<text x="192.8" y="43.4">R3</text>
<text x="203.3" y="44.6">RCL</text>
<text x="214.7" y="44.6">SW</text>
<text x="232.5" y="42.2">C8</text>
<text x="232.6" y="44.5">10nF</text>
<text x="242.4" y="44.1">400V 1A 1.3V @ 1A 150ns SMA</text>
<text x="53.6" y="52">J2</text>
<text x="64.8" y="52.6">R2</text>
<text x="75" y="53.9">C14</text>
<text x="85.1" y="51.4">Vin+</text>
<text x="85.1" y="54">Vin-</text>
<text x="95.6" y="48.9">SDA</text>
<text x="95.8" y="51.4">SCL</text>
<text x="175.3" y="51.6">GND</text>
<text x="196.4" y="50.8">R4</text>
<text x="196.6" y="53.1">150k</text>
<text x="211.1" y="51" transform="rotate(-90 211.1 51)">RTN</text>
<text x="215.2" y="49.7">FB</text>
<text x="236.7" y="51.9">1mH</text>
<text x="237.1" y="48.9">L1</text>
<text x="248.1" y="48.9">GND</text>
<text x="275.8" y="49.5">+5V</text>
<text x="43" y="54.4">Connection</text>
<text x="64.3" y="54.9">10R</text>
<text x="73.1" y="56.3">100nF 100V</text>
<text x="92.8" y="57.9" transform="rotate(-90 92.8 57.9)">GND</text>
<text x="95.3" y="56.5">Alert</text>
<text x="208.6" y="59.2">GND</text>
<text x="233.2" y="57.8">470k</text>
<text x="234.1" y="55.5">R5</text>
<text x="260.2" y="56.5">R6</text>
<text x="260.3" y="58.8">10k</text>
<text x="266.8" y="58.7">C11</text>
<text x="192.6" y="62.7">GND</text>
<text x="245.8" y="64.4">C10</text>
<text x="275.1" y="63.9" transform="rotate(-90 275.1 63.9)">47uF</text>
<text x="90.4" y="66">GND</text>
<text x="233.8" y="66.7">10nF</text>
<text x="235.8" y="69">C9</text>
<text x="245.5" y="66.5">3.3nF</text>
<text x="260.2" y="68">R7</text>
<text x="260.3" y="70.3">10k</text>
<text x="256.4" y="79.9">GND</text>
<text x="182.2" y="86.9">H11L1S(TA)</text>
<text x="186.1" y="84.6">U7</text>
<text x="70.3" y="92">+5V</text>
<text x="173.9" y="92.2">GND</text>
<text x="201.8" y="94.2">GND2</text>
<text x="69.7" y="99.1">C2</text>
<text x="69.7" y="101.4">1uF</text>
<text x="79.2" y="99.1">C4</text>
<text x="79.5" y="101.4">100nF</text>
<text x="163.4" y="100.8">4k7</text>
<text x="172.7" y="100.1">C12</text>
<text x="175.1" y="101.9">100nF</text>
<text x="45.1" y="106.2">ATtiny1614-SS</text>
<text x="50.2" y="103.9">U2</text>
<text x="72.8" y="106.3">GND</text>
<text x="156.5" y="103.8">+5V</text>
<text x="163.1" y="103.1">R12</text>
<text x="200.6" y="104.9" transform="rotate(-90 200.6 104.9)">470R</text>
<text x="202.9" y="103.8" transform="rotate(-90 202.9 103.8)">R18</text>
<text x="258.3" y="106.2">C15</text>
<text x="267.9" y="105.5">C16</text>
<text x="70.4" y="112.3">R11</text>
<text x="70.5" y="110.7">100K</text>
<text x="219.6" y="111.7">U6</text>
<text x="220.7" y="109.4">SP485EEN-L/TR</text>
<text x="256.1" y="108.4">100nF</text>
<text x="267.9" y="108.9">1uF</text>
<text x="39.1" y="118.6">PB1</text>
<text x="39.1" y="116.1">PB0</text>
<text x="51.9" y="114.6" transform="rotate(-90 51.9 114.6)">VCC</text>
<text x="53.7" y="116.1">RESET/PA0</text>
<text x="60.1" y="118.6">PA1</text>
<text x="227.7" y="118.5" transform="rotate(-90 227.7 118.5)">VCC</text>
<text x="270" y="114.2">GND2</text>
<text x="39.1" y="123.7">PB3</text>
<text x="39.1" y="121.2">PB2</text>
<text x="60.1" y="121.2">PA2</text>
<text x="60.1" y="123.7">PA3</text>
<text x="202" y="123.9">C17</text>
<text x="220" y="122.5">RO</text>
<text x="220" y="125.1">RE</text>
<text x="232.9" y="122.5">B</text>
<text x="242.4" y="124.1">R20</text>
<text x="259" y="124.8">J7</text>
<text x="60.1" y="126.2">PA4</text>
<text x="60.1" y="128.8">PA5</text>
<text x="60.1" y="131.3">PA6</text>
<text x="97.9" y="130.3" transform="rotate(-90 97.9 130.3)">R8</text>
<text x="100.3" y="130.1" transform="rotate(-90 100.3 130.1)">330R</text>
<text x="196.2" y="129.7">U8</text>
<text x="196.5" y="132">H11L1S(TA)</text>
<text x="201.9" y="127.4">100nF</text>
<text x="205" y="128.5">R19</text>
<text x="205.3" y="126.2">4k7</text>
<text x="220" y="127.6">DE</text>
<text x="220" y="130.2">DI</text>
<text x="232.9" y="130.2">A</text>
<text x="242.6" y="126.4">120R</text>
<text x="245.1" y="131.1">JP1</text>
<text x="259.9" y="127.1">Screw_Terminal_01x04</text>
<text x="60.1" y="133.9">PA7</text>
<text x="131.3" y="137.2">ScrewTerminal</text>
<text x="173.9" y="133.8" transform="rotate(-90 173.9 133.8)">470R</text>
<text x="173.9" y="137.8">GND</text>
<text x="176.2" y="132.7" transform="rotate(-90 176.2 132.7)">R13</text>
<text x="227.7" y="136.6" transform="rotate(-90 227.7 136.6)">GND</text>
<text x="245.2" y="132.9">SolderJumper_2_Bridged</text>
<text x="51.9" y="140.3" transform="rotate(-90 51.9 140.3)">GND</text>
<text x="102.9" y="142.5">GND</text>
<text x="107.8" y="141.3">TLP172GM</text>
<text x="111.3" y="143.6">U1</text>
<text x="127.9" y="140.5">J6</text>
<text x="195" y="142.9">GND2</text>
<text x="49.5" y="149.7">GND</text>
<text x="240.8" y="146.2">GND2</text>
<text x="194.9" y="153.6">100nF</text>
<text x="195.1" y="151.9">C13</text>
<text x="206.1" y="154.9">R21</text>
<text x="206.4" y="152.6">4k7</text>
<text x="93.3" y="158.1">+5V</text>
<text x="174.8" y="159.9" transform="rotate(-90 174.8 159.9)">470R</text>
<text x="177.1" y="158.8" transform="rotate(-90 177.1 158.8)">R17</text>
<text x="196" y="158.2">H11L1S(TA)</text>
<text x="173.4" y="164">GND</text>
<text x="43.6" y="171.4">R9</text>
<text x="46.9" y="172.5">4k7</text>
<text x="52" y="168.8">+5V</text>
<text x="61.6" y="172.3">R14</text>
<text x="61.8" y="170.6">330R</text>
<text x="75.6" y="172.1">R15</text>
<text x="75.7" y="170.5">330R</text>
<text x="101.4" y="172">GND</text>
<text x="108.1" y="169" transform="rotate(-90 108.1 169)">R16</text>
<text x="109.8" y="170.1" transform="rotate(-90 109.8 170.1)">470R</text>
<text x="132.6" y="171.3">SW_DIP_x02</text>
<text x="136" y="169">SW1</text>
<text x="198.3" y="169">GND2</text>
<text x="63.4" y="178.8">D2</text>
<text x="77.4" y="178.6">D3</text>
<text x="86.8" y="175.1" transform="rotate(-90 86.8 175.1)">Debug/UPDI</text>
<text x="44.6" y="180.6">R10</text>
<text x="47.6" y="183.1">4k7</text>
<text x="63.2" y="181.1">GREEN</text>
<text x="77.2" y="180.9">RED</text>
<text x="92.9" y="184.1">J3</text>
<text x="146.3" y="182.7">GND</text>
<text x="58.4" y="188.1">GND</text>
<text x="72.3" y="188">GND</text>
</g>
<g font-size="1.8" fill="#0000c2">
<text x="17.1" y="26.2">VIN- = Negative input to the device.</text>
<text x="17.1" y="28.2">high-side:connect to load side of sense resistor.</text>
<text x="17.1" y="32.4">VIN+ = Positive input to the device.</text>
<text x="17.1" y="34.4">high-side: connect to power supply side of sense resistor</text>
<text x="277.4" y="77.7" transform="rotate(-90 277.4 77.7)">±10% 16V Ceramic X5R</text>
<text x="159.6" y="106">Pull up may</text>
<text x="159.6" y="108.1">be not needed</text>
<text x="197.2" y="119.5">Pull up may</text>
<text x="197.2" y="121.5">be not needed</text>
<text x="202.4" y="147.9">Pull up may</text>
<text x="229.1" y="150.2">check input/output for inverted?</text>
<text x="89.2" y="166.6" transform="rotate(-90 89.2 166.6)">UPDI</text>
<text x="120.5" y="172.6">Baud Rate</text>
<text x="120" y="182.4">Modbus Address</text>
</g>
<g font-size="1.8" fill="#008400">
<text x="202.4" y="150">be not needed</text>
<text x="195.7" y="155.8">U4</text>
</g>
<g font-size="1.7" fill="#0000c2">
<text x="186.9" y="27.8">Note the &quot;A&quot; variant is important!</text>
<text x="148.6" y="48">Note 100V caps on input</text>
<text x="63.1" y="61.1">Note 100V caps on input</text>
<text x="107.4" y="127.8">SSR output over current/over voltage</text>
</g>
</svg>
